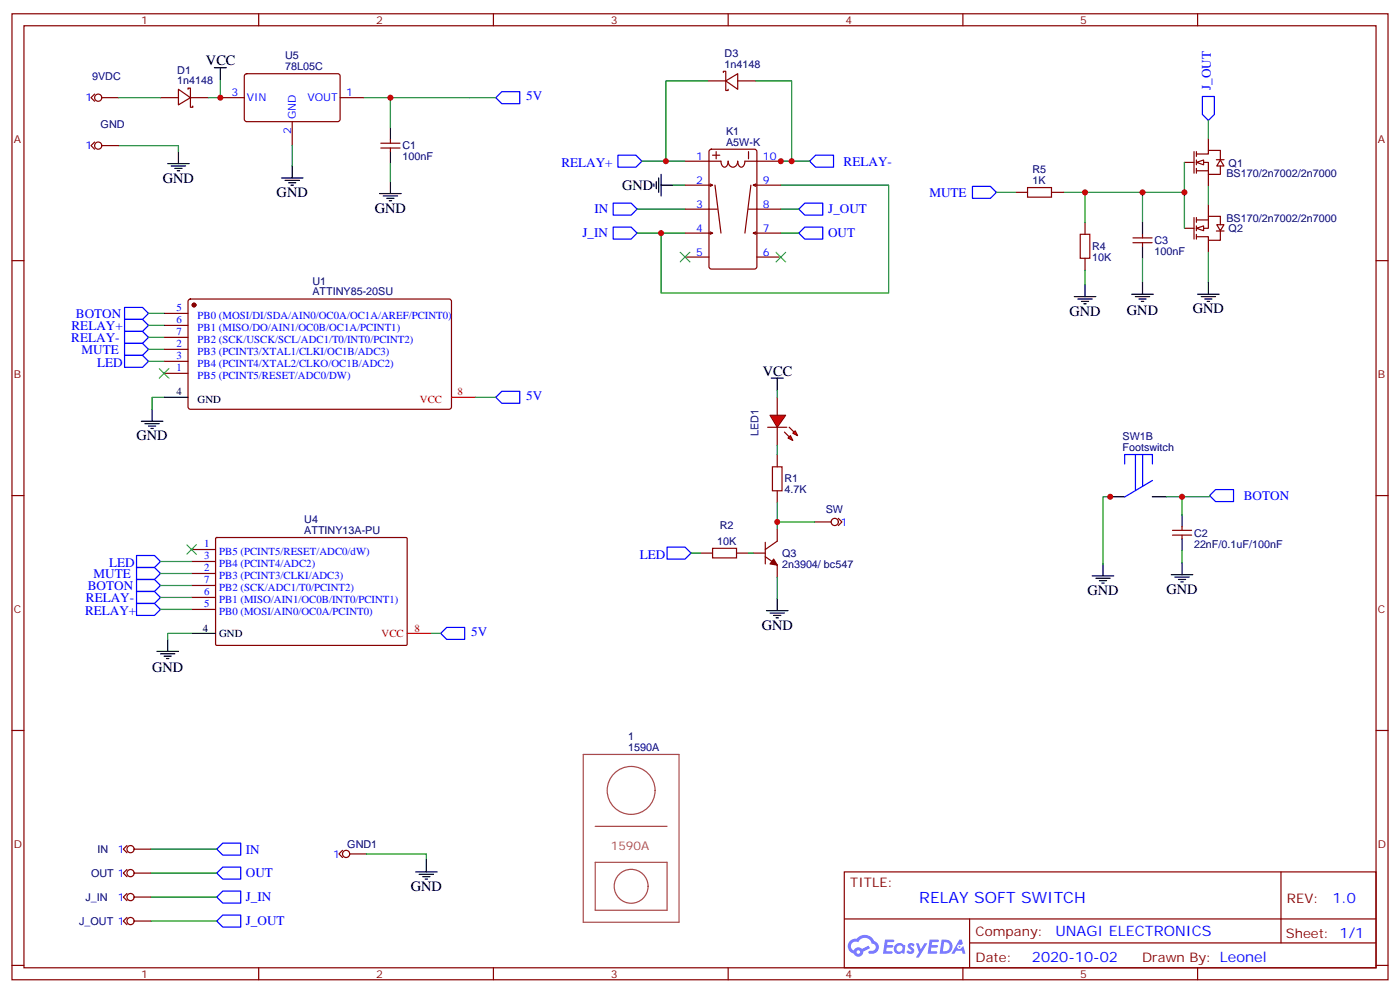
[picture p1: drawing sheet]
<svg xmlns="http://www.w3.org/2000/svg" width="412mm" height="292mm" viewBox="0 0 412 292" stroke-linecap="round" stroke-linejoin="round" font-family="sans-serif">
<g fill="none" stroke="#870000" stroke-width=".35">
<path d="M3.5 4.1h405.4v284.3h-405.4zM7.1 7.6h398.2v277.3h-398.2zM76.2 4.1v3.5M145.3 4.1v3.5M214.5 4.1v3.5M283.6 4.1v3.5M352.8 4.1v3.5M3.5 76.7h3.6M405.3 76.7h3.6M3.5 145.9h3.6M405.3 145.9h3.6M3.5 215h3.6"/>
<path d="M405.3 215h3.6M248.7 256.6h156.6v28.3h-156.6zM377.3 256.7v20.8M248.7 270.5h156.5M285.6 277.5h119.6M285.6 270.5v14.1M3.5 284.2h3.6M76.2 284.9v3.5M145.3 284.9v3.5M214.5 284.9v3.5M283.6 284.9v3.5M352.8 284.9v3.5"/>
<path d="M405.3 284.2h3.6"/>
</g>
<g fill="#5487ff">
<path d="M267.7 277.8a1.22 1.22 0 0 1 1.7 .3l-.4 .6a.47 .47 0 0 0-.3-.4 .47 .47 0 0 0-.5 .1l.1 .3a1.14 1.14 0 0 1 .8 1.7 1.14 1.14 0 0 1-1.9 0l-.2-.2 .5-.5 .7 .4a.29 .29 0 0 0 .3-.2 .29 .29 0 0 0-.2-.4 1.04 1.04 0 0 1-.6-1.7z"/>
<path d="M260.7 276.6h2.4l.3 .2-.2 .5h-1.8l-.1 .9h1.5l.3 .3-.3 .4h-1.6l-.2 1.1 1.7 .1 .2 .3-.2 .3h-2.6z"/>
<path d="M273.8 276.6h2.4l.3 .2-.1 .5h-1.8l-.2 .9h1.6l.3 .3-.4 .4h-1.6l-.1 1.1 1.7 .1 .2 .3-.2 .3h-2.6z"/>
<path d="M282.6 276.6h.7l.3 1.2-.6 .3a.69 .69 0 0 0-1 .3 .69 .69 0 0 0 .4 1 .69 .69 0 0 0 .9-.6l.5-.3 .6 2.2h-.8l-.2-.9h-1.8l-.5 .9h-.8z"/>
<path d="M269.8 277.7h.8l.6 1.8 1.1-1.8h.9l-2.6 4.1h-.8l.9-1.5z"/>
<path d="M277.4 276.6l-.6 4.1h1.3a2.11 2.11 0 0 0 2.5-2.1 2.11 2.11 0 0 0-2.5-2zM278.1 277.3a1.39 1.39 0 0 1 1.7 1.4 1.39 1.39 0 0 1-1.8 1.3h-.3z"/>
<path d="M263.7 278.2a1.54 1.54 0 0 0-.1 2.1 1.54 1.54 0 0 0 2.2 .2l.6 .2 .3-2.3-.2-.2-.4-.1a1.49 1.49 0 0 0-2.4 .1zM264 279.2a.94 .94 0 0 1 1.8 0 .94 .94 0 0 1-1.8 0z"/>
<path d="M250.4 276.9a2.18 2.18 0 0 0 1.1 3.8 1.44 1.44 0 0 0 1.6 .9 1.44 1.44 0 0 0 1.2-1.5l2-1-.5-.7-1.9 .9a1.47 1.47 0 0 0-2.4 .5 1.39 1.39 0 0 1-.7-2 1.39 1.39 0 0 1 2-.4 2.12 2.12 0 0 1 2.2-1.3 2.12 2.12 0 0 1 1.9 1.6 1.14 1.14 0 0 1 1.1 1.5 1.14 1.14 0 0 1-1.7 .7 .43 .43 0 0 0-.5 .3 .43 .43 0 0 0 .4 .5 1.98 1.98 0 0 0 2.5-1.2 1.98 1.98 0 0 0-1.2-2.5 3.1 3.1 0 0 0-5.3-.7l-.9 .1zM252.3 280.2a.55 .55 0 0 1 1.1 0 .55 .55 0 0 1-1.1 0z"/>
<circle cx="282.6" cy="278.7" r=".26"/>
</g>
<circle cx="57.1" cy="89.8" r=".53" fill="#870000" stroke="#870000" stroke-width=".35"/>
<g fill="none" stroke="#870000" stroke-width=".35">
<path d="M348.9 47.8h2.8M351.7 44.6v6.4M352.4 47.8h3.6v3.5h3.5v-2.4M352.4 45.3h3.6v-1h3.5v2.8M352.4 44.6v1.4M352.4 47.1v1.4M352.4 49.6v1.4M352.4 50.3h3.6M356 40.7v3.6M356 51.3v3.6M358.3 47h2.3M359.5 47.1l1 1.8h-2.1z"/>
<path d="M48.3 99.3h7.1M48.3 95.8h7.1M48.3 92.3h7.1M55.6 88.2l.5-.2 76.5 .1 .4 .6-.1 31.3-.6 .5-76.5-.1-.4-.6v-31.1zM48.3 106.4h7.1M48.3 102.8h7.1M48.3 109.9h7.1"/>
</g>
<path d="M133 116.9h7.1" fill="none" stroke="#f00" stroke-width=".35"/>
<path d="M48.3 116.9h7.1" fill="none" stroke="#000" stroke-width=".35"/>
<path d="M352.4 47.8l2.1-.7v1.4z" fill="#fff" stroke="#870000" stroke-width=".35"/>
<path d="M348.9 67.2h2.8M351.7 64v6.4M352.4 64v1.4M352.4 66.5v1.4M352.4 69v1.4M352.4 64.7h3.6M356 60.1v3.6M356 70.7v3.6M358.3 68h2.3M358.4 66.1h2.1l-1 1.8zM359.5 66.1v-2.4h-3.5v3.5h-3.6M359.5 67.9v2.8h-3.5v-1h-3.6" fill="none" stroke="#870000" stroke-width=".35"/>
<path d="M352.4 67.2l2.1-.7v1.4z" fill="#fff" stroke="#870000" stroke-width=".35"/>
<g fill="none" stroke="#870000" stroke-width=".35">
<path d="M27.9 27.7l-1.1 1.1 1.1 1M30 28.8h4.9M47.3 28.8h5.3M52.6 26.3l3.5 2.5-3.5 2.1zM55.4 26.3v-.4h.7v5.7h.7v-.4M56.1 28.8h5.3M64.9 28.8h7.1M72.2 21.9l.5-.2 27.1 .1 .4 .6-.1 13-.6 .4-27.1-.1-.4-.6v-12.7zM86.1 35.8v7.1M100.2 28.8h7M208.5 23.8h5.3M213.1 21.3v-.3h.7v5.6h.7v-.3"/>
<path d="M213.8 23.8l3.5-2.1v4.6zM217.3 23.8h5.3M27.9 41.8l-1.1 1.1 1.1 1M30 42.9h4.9M112.2 42.2h5.6M112.2 43.6h5.6M115 41.1v1.1M115 43.6v1M201.8 47.4h10.6a1.28 1.28 0 0 0 1.4 1.7 1.92 1.92 0 0 0 .7-1.7 1.45 1.45 0 0 0 1.4 1.8 1.45 1.45 0 0 0 1.4-1.8 1.28 1.28 0 0 0 1.4 1.7 1.92 1.92 0 0 0 .7-1.7h10.6M201.8 54.5h8.1l-.7 .4M209.1 44.1l.4-.2h12.7l.7 .5 .1 34.1-.5 .6-13 .1-.6-.5-.1-34.1zM209.2 54.2l.7 .3"/>
<path d="M209.9 45.7h2.1M210.6 54.5l1.8 14.1M211 44.6v2.1M220.5 44.6v2.1M221.2 54.5l-1.8 14.1M221.9 54.5l.7 .4M222.6 54.2l-.7 .3h8.1M201.8 68.6h8.1l-.7 .4M201.8 61.6h9.5M201.8 75.7h7M209.2 68.3l.7 .3M220.5 61.6h9.5"/>
<path d="M221.9 68.6l.7 .4M222.6 68.3l-.7 .3h8.1M223 75.7h7M333.7 70h5.7M333.7 71.4h5.7M336.5 69v1M336.5 71.4v1.1M229 133.9v3.5M63.6 158.4l.3-.2 55.9 .1 .1 .3v31.2l-.3 .2-55.9-.1-.2-.3zM229 144.5v3.5M239.9 153.6h4.9M246.9 152.6l1.1 1-1.1 1.1"/>
<path d="M345.4 156.1h5.6M345.4 157.5h5.6M348.2 155v1.1M348.2 157.5v1.1M56.4 172.3h7.1M56.4 175.9h7.1M56.4 179.4h7.1M56.4 165.3h7.1M56.4 168.8h7.1M56.4 161.7h7.1M37.4 248.9l-1.1 1 1.1 1.1M37.4 255.9l-1.1 1.1 1.1 1.1"/>
<path d="M39.5 249.9h4.9M39.5 257h4.9M100.9 250.3l-1.1 1.1 1.1 1M103 251.4h4.9M37.4 263l-1.1 1.1 1.1 1M37.4 270.1l-1.1 1 1.1 1.1M39.5 264.1h4.9M39.5 271.1h4.9"/>
<circle cx="28.9" cy="28.8" r="1.06"/>
<circle cx="28.9" cy="42.9" r="1.06"/>
<circle cx="245.9" cy="153.6" r="1.06"/>
<circle cx="38.5" cy="257" r="1.06"/>
<circle cx="38.5" cy="249.9" r="1.06"/>
<circle cx="102" cy="251.4" r="1.06"/>
<circle cx="38.5" cy="271.1" r="1.06"/>
<circle cx="38.5" cy="264.1" r="1.06"/>
</g>
<path d="M227.5 137.4h2.9v7.1h-2.9z" fill="none" stroke="#a10000" stroke-width=".35"/>
<g fill="none" stroke="#000" stroke-width=".35">
<path d="M63.1 19.9h3.6M64.9 19.9v3.6M115 37.6v3.5M49.4 48.2h6.3M50.4 48.9h4.3M51.5 49.6h2.1M52.2 50.3h.7M52.6 44.6v3.6M82.9 52.4h6.4M84 53.1h4.2M85 53.8h2.1M85.7 54.5h.7"/>
<path d="M86.1 48.9v3.5M111.8 57h6.4M112.9 57.7h4.2M113.9 58.4h2.2M114.7 59.1h.7M115 44.6v3.6M115 53.4v3.6M192.6 54.2v.7M193.3 53.4v2.2M194 52.4v4.2M194.7 54.5h3.6M194.7 51.3v6.4"/>
<path d="M336.5 65.4v3.6M336.5 72.5v3.5M333.4 86.6h6.3M334.4 87.3h4.3M335.5 88h2.1M336.2 88.7h.7M336.5 83.1v3.5M352.8 86.6h6.3M353.8 87.3h4.3M354.9 88h2.1M355.6 88.7h.7M356 83.1v3.5"/>
<path d="M227.2 111.3h3.5M229 111.3v3.5M41.6 124h6.4M42.7 124.7h4.2M43.7 125.4h2.2M44.4 126.1h.8M44.8 120.5v3.5M327 146.2h4.2M339.4 146.2h4.2M348.2 151.5v3.5M348.2 158.6v3.5M321.7 169.5h6.4"/>
<path d="M322.8 170.2h4.2M323.8 170.9h2.2M324.6 171.6h.7M324.9 166v3.5M345 169.2h6.4M346.1 169.9h4.2M347.1 170.6h2.1M347.8 171.3h.7M348.2 165.6v3.6M46.2 191.7h6.4M47.3 192.4h4.2M48.3 193.1h2.1"/>
<path d="M49 193.9h.7M49.4 188.2v3.5M56.4 186.4h7.1M122.4 256.6h6.4M123.5 257.4h4.2M124.5 258.1h2.1M125.2 258.8h.7M125.6 253.1v3.5"/>
</g>
<g fill="none" stroke="#008700" stroke-width=".35">
<path d="M34.9 28.8h12.4M64.9 23.5v5.3h-3.5M356 35.5v5.2M34.9 42.9h17.7v1.7M115 48.2v5.2M198.3 54.5h3.5M229.7 47.4h8.8M230 54.5h31.8v31.8h-67.1v-17.7M319.6 56.6h16.9v8.8M187.7 61.6h14.1M187.7 68.6h14.1M230 61.6h5.3"/>
<path d="M230 68.6h5.3M336.5 76v7.1M43.7 92.3h4.6M43.7 95.8h4.6M43.7 102.8h4.6M48.3 116.9h-3.5v3.6M327.7 146.2h-2.8v19.8M343.6 146.2h4.6v5.3M356.3 145.9v.3h-8.1M47.3 172.3h9.1M47.3 168.8h9.1M47.3 175.9h9.1"/>
<path d="M348.2 162.1v3.5M56.4 186.4h-7v1.8M127 186.4h2.8M44.4 249.9h19.5M44.4 257h19.5M107.9 251.4h17.7v1.7M44.4 264.1h19.5M44.4 271.1h19.5"/>
</g>
<g fill="none" stroke="#00f" stroke-width=".35">
<path d="M147.8 27h5.3v3.5h-5.3l-1.8-1.7zM354.2 28.4h3.5v5.3l-1.7 1.8-1.8-1.8zM180.6 59.8h5.3l1.8 1.8-1.8 1.7h-5.3zM182 45.7h5.3l1.8 1.7-1.8 1.8h-5.3zM238.5 47.4l1.7-1.7h5.3v3.5h-5.3zM286.5 54.9h5.2l1.8 1.7-1.8 1.8h-5.2zM180.6 66.9h5.3l1.8 1.7-1.8 1.8h-5.3zM235.3 61.6l1.8-1.8h5.3v3.5h-5.3zM235.3 68.6l1.8-1.7h5.3v3.5h-5.3zM36.7 90.5h5.3l1.7 1.8-1.7 1.7h-5.3zM36.7 94h5.3l1.7 1.8-1.7 1.7h-5.3zM36.7 101.1h5.3l1.7 1.7-1.7 1.8h-5.3z"/>
<path d="M146 116.9l1.8-1.7h5.3v3.5h-5.3zM331.3 136.6v-2.8h8.2v2.8M334.5 133.9v10.4M336.6 133.9v9.2M339.5 141.4l-8.2 4.9M358.1 144.1h5.3v3.5h-5.3l-1.8-1.7zM40.2 167h5.3l1.8 1.8-1.8 1.8h-5.3zM40.2 174.1h5.3l1.8 1.8-1.8 1.7h-5.3zM40.2 170.6h5.3l1.8 1.7-1.8 1.8h-5.3zM131.6 184.7h5.3v3.5h-5.3l-1.8-1.8zM63.9 249.9l1.7-1.7h5.3v3.5h-5.3zM63.9 257l1.7-1.8h5.3v3.6h-5.3z"/>
<path d="M63.9 264.1l1.7-1.8h5.3v3.5h-5.3zM63.9 271.1l1.7-1.8h5.3v3.6h-5.3z"/>
</g>
<path d="M200.4 74.3l2.8 2.8M203.2 74.3l-2.8 2.8M228.6 74.3l2.8 2.8M231.4 74.3l-2.8 2.8M46.9 108.5l2.8 2.8M49.7 108.5l-2.8 2.8M55 160.3l2.9 2.9M57.9 160.3l-2.9 2.9" fill="none" stroke="#3c3" stroke-width=".35"/>
<path d="M119.9 186.4h7.1" fill="none" stroke="#f00" stroke-width=".35"/>
<g fill="none" stroke="#a64a4a" stroke-width=".35">
<path d="M171.8 222.1h28.2v49.4h-28.2zM175.3 243.2h21.2M175.3 253.8h21.2v14.1h-21.2z"/>
<circle cx="185.9" cy="232.7" r="7.1"/>
<circle cx="185.9" cy="260.9" r="5"/>
</g>
<g fill="#f00" stroke="#870000" stroke-width=".35">
<path d="M226.8 122.2h4.6l-2.4 3.6z"/>
<path d="M226.1 125.8h5.7z"/>
</g>
<g fill="#870000" stroke="#870000" stroke-width=".35">
<path d="M232.5 125.8l1.4 1.4z"/>
<path d="M231.1 127.2l1.4 1.4z"/>
</g>
<g fill="#f00" stroke="#870000" stroke-width=".35">
<path d="M233.5 127.5l.7-.7 .7 1.4z"/>
<path d="M232.1 128.9l.7-.7 .7 1.4z"/>
</g>
<path d="M299.2 56.6h3.5M309.7 56.6h3.6M319.6 65.4v3.6M319.6 76v3.6M229 116.9v5.3M229 125.8v5.3M225.4 159.6v6.4M229 155.8v3.5l-3.6 2.4M206.4 162.8h3.5M217 162.8h3.5M221.9 162.8h3.5M225.4 163.9l3.6 2.4v3.6" fill="none" stroke="#870000" stroke-width=".35"/>
<g fill="none" stroke="#008700" stroke-width=".35">
<path d="M107.2 28.8h7.8v8.8M115 28.8h31M208.5 23.8h-12.4v23.6M222.6 23.8h10.6v23.6M86.1 42.9v6M189.1 47.4h12.7M293.5 56.6h5.7M313.3 56.6h6.3v8.8M336.5 56.6h12.4M348.9 47.8v19.4M356 54.9v5.2M319.6 79.6v4.2"/>
<path d="M356 74.3v8.8M43.7 99.3h4.6M43.7 106.4h4.6M140.1 116.9h5.9M229 114.8v2.1M229 131.1v2.8M229 148v7.8M229 153.6h10.9M47.3 165.3h9.1M47.3 179.4h9.1M203.6 162.8h2.8M220.5 162.8h1.4"/>
<path d="M229 169.9v6.3"/>
</g>
<path d="M36.7 97.5h5.3l1.7 1.8-1.7 1.8h-5.3zM36.7 104.6h5.3l1.7 1.8-1.7 1.7h-5.3zM40.2 163.5h5.3l1.8 1.8-1.8 1.7h-5.3zM40.2 177.6h5.3l1.8 1.8-1.8 1.8h-5.3zM196.5 161h5.3l1.8 1.8-1.8 1.8h-5.3z" fill="none" stroke="#00f" stroke-width=".35"/>
<path d="M227.9 164.6l1.1 1.7-2.2-.3z" fill="#870000" stroke="#870000" stroke-width=".35"/>
<path d="M316.4 87.3h6.4M317.5 88h4.2M318.6 88.7h2.1M319.3 89.4h.7M319.6 83.8v3.5M225.8 179.7h6.3M229 176.2v3.5M226.8 180.4h4.3M227.9 181.2h2.1M228.6 181.9h.7" fill="none" stroke="#000" stroke-width=".35"/>
<path d="M302.7 55.2h7v2.8h-7zM318.2 69h2.8v7h-2.8zM209.9 161.4h7.1v2.8h-7.1z" fill="none" stroke="#a10000" stroke-width=".35"/>
<g fill="#c00">
<circle cx="194.7" cy="68.6" r=".88"/>
<circle cx="230" cy="47.4" r=".88"/>
<circle cx="327" cy="146.2" r=".88"/>
<circle cx="348.2" cy="146.2" r=".88"/>
<circle cx="64.9" cy="28.8" r=".88"/>
<circle cx="233.2" cy="47.4" r=".88"/>
<circle cx="196.1" cy="47.4" r=".88"/>
<circle cx="229" cy="153.6" r=".88"/>
<circle cx="115" cy="28.8" r=".88"/>
<circle cx="319.6" cy="56.6" r=".88"/>
<circle cx="336.6" cy="56.6" r=".88"/>
<circle cx="348.9" cy="56.6" r=".88"/>
</g>
<text font-size="4.6" fill="#00f" x="270.8" y="265.7">RELAY SOFT SWITCH</text>
<g font-size="4.2">
<text x="60.7" y="19.2">VCC</text>
<text x="48" y="53.8">GND</text>
<text x="81.5" y="58">GND</text>
<text x="183.3" y="55.9">GND</text>
<text x="110.4" y="62.6">GND</text>
<text x="315" y="93">GND</text>
<text x="332" y="92.6">GND</text>
<text x="351.4" y="92.3">GND</text>
<text x="224.7" y="110.6">VCC</text>
<text x="40.2" y="129.6">GND</text>
<text x="320.3" y="175.2">GND</text>
<text x="343.6" y="174.8">GND</text>
<text x="224.4" y="185.4">GND</text>
<text x="44.8" y="197.7">GND</text>
<text x="121" y="262.3">GND</text>
</g>
<g font-size="4.2" fill="#00f">
<text x="392.5" y="265.9">1.0</text>
<text x="310.9" y="275.5">UNAGI ELECTRONICS</text>
<text x="304" y="283.3">2020-10-02</text>
</g>
<g font-size="3.9" fill="#00f">
<text x="155" y="29.4">5V</text>
<text x="356.6" y="26.5" transform="rotate(-90 356.6 26.5)">J_OUT</text>
<text x="165.4" y="49.1">RELAY+</text>
<text x="248.5" y="48.7">RELAY-</text>
<text x="273.8" y="57.9">MUTE</text>
<text x="175.1" y="62.8">IN</text>
<text x="244" y="62.8">J_OUT</text>
<text x="171.6" y="69.8">J_IN</text>
<text x="243.9" y="69.8">OUT</text>
<text x="22.4" y="93.5">BOTON</text>
<text x="21" y="100.6">RELAY-</text>
<text x="21.1" y="97">RELAY+</text>
<text x="24" y="104.1">MUTE</text>
<text x="28.6" y="108.1">LED</text>
<text x="155" y="117.6">5V</text>
<text x="366.4" y="147.1">BOTON</text>
<text x="32.2" y="167">LED</text>
<text x="188.4" y="164.6">LED</text>
<text x="25.9" y="173.6">BOTON</text>
<text x="27.5" y="170">MUTE</text>
<text x="25.3" y="177.1">RELAY-</text>
<text x="25.1" y="181.2">RELAY+</text>
<text x="138.8" y="187.1">5V</text>
<text x="72.4" y="251.2">IN</text>
<text x="72.4" y="258.3">OUT</text>
<text x="72.4" y="265.3">J_IN</text>
<text x="72.4" y="272.4">J_OUT</text>
</g>
<g font-size="3.9" fill="#800">
<text x="250.5" y="261.2">TITLE:</text>
<text x="379.1" y="265.9">REV:</text>
<text x="287.4" y="275.4">Company:</text>
<text x="378.7" y="276">Sheet: 1/1</text>
<text x="287.4" y="283.1">Date:</text>
<text x="336.4" y="283.2">Drawn By: Leonel</text>
</g>
<text font-size="3.5" fill="#a54b4b" x="179.9" y="250.3">1590A</text>
<g font-size="3.2" fill="#800">
<text x="41.6" y="7.1">1</text>
<text x="110.8" y="7.1">2</text>
<text x="179.9" y="7.1">3</text>
<text x="249.1" y="7.1">4</text>
<text x="318.2" y="7.1">5</text>
<text x="4.1" y="42.2">A</text>
<text x="405.9" y="42.2">A</text>
<text x="4.1" y="111.3">B</text>
<text x="405.9" y="111.3">B</text>
<text x="4.1" y="180.4">C</text>
<text x="405.9" y="180.4">C</text>
<text x="4.1" y="249.6">D</text>
<text x="405.9" y="249.6">D</text>
<text x="41.6" y="287.9">1</text>
<text x="110.8" y="287.9">2</text>
<text x="179.9" y="287.9">3</text>
<text x="249.1" y="287.9">4</text>
<text x="318.2" y="287.9">5</text>
</g>
<g font-size="3.2" fill="#000080">
<text x="84" y="17.5">U5</text>
<text x="213.4" y="16.8">D3</text>
<text x="27.1" y="23.7">9VDC</text>
<text x="52.2" y="21.7">D1</text>
<text x="84" y="20.6">78L05C</text>
<text x="213.4" y="19.9">1n4148</text>
<text x="52.2" y="24.6">1n4148</text>
<text x="29.6" y="37.6">GND</text>
<text x="213.9" y="39.7">K1</text>
<text x="118.5" y="47.1">100nF</text>
<text x="118.5" y="43.9">C1</text>
<text x="213.9" y="42.9">A5W-K</text>
<text x="304.1" y="51">R5</text>
<text x="361.3" y="52.2">BS170/2n7002/2n7000</text>
<text x="361.9" y="49.1">Q1</text>
<text x="304.1" y="54.2">1K</text>
<text x="361.3" y="65.2">BS170/2n7002/2n7000</text>
<text x="340.1" y="71.8">C3</text>
<text x="361.9" y="68.4">Q2</text>
<text x="321.7" y="76.8">10K</text>
<text x="321.7" y="73.6">R4</text>
<text x="340.1" y="75">100nF</text>
<text x="92" y="83.8">U1</text>
<text x="92" y="87">ATTINY85-20SU</text>
<text x="223.4" y="128.5" transform="rotate(-90 223.4 128.5)">LED1</text>
<text x="330.7" y="129.5">SW1B</text>
<text x="330.7" y="132.7">Footswitch</text>
<text x="231.1" y="142">R1</text>
<text x="231.1" y="145.2">4.7K</text>
<text x="89.6" y="154">U4</text>
<text x="212" y="155.8">R2</text>
<text x="243.2" y="150.9">SW</text>
<text x="89.6" y="157.2">ATTINY13A-PU</text>
<text x="211.3" y="160.3">10K</text>
<text x="351.7" y="161.2">22nF/0.1uF/100nF</text>
<text x="351.7" y="157.9">C2</text>
<text x="230.4" y="167.2">2n3904/ bc547</text>
<text x="230.4" y="164">Q3</text>
<text x="185" y="221">1590A</text>
<text x="185" y="217.8">1</text>
<text x="28.7" y="251.1">IN</text>
<text x="102.3" y="249.6">GND1</text>
<text x="26.8" y="258.2">OUT 1</text>
<text x="25.2" y="265.2">J_IN</text>
<text x="23.3" y="272.3">J_OUT 1</text>
</g>
<g font-size="3.2" fill="#00f">
<text x="25.1" y="29.8">1</text>
<text x="68.2" y="28.4">3</text>
<text x="72.7" y="29.8">VIN</text>
<text x="90.5" y="29.8">VOUT</text>
<text x="102" y="28.4">1</text>
<text x="87.1" y="35.1" transform="rotate(-90 87.1 35.1)">GND</text>
<text x="85.7" y="39.6" transform="rotate(-90 85.7 39.6)">2</text>
<text x="25.1" y="43.9">1</text>
<text x="205.1" y="47.1">1</text>
<text x="224.7" y="47.1">10</text>
<text x="205.1" y="54.2">2</text>
<text x="224.7" y="54.2">9</text>
<text x="205.1" y="61.2">3</text>
<text x="224.7" y="61.2">8</text>
<text x="205.1" y="68.3">4</text>
<text x="224.7" y="68.3">7</text>
<text x="205.1" y="75.3">5</text>
<text x="224.7" y="75.3">6</text>
<text x="52" y="95.1">6</text>
<text x="52" y="91.5">5</text>
<text x="58.2" y="93.8">PB0 (MOSI/DI/SDA/AIN0/OC0A/OC1A/AREF/PCINT0)</text>
<text x="52" y="98.6">7</text>
<text x="58.2" y="100.9">PB2 (SCK/USCK/SCL/ADC1/T0/INT0/PCINT2)</text>
<text x="58.2" y="97.4">PB1 (MISO/DO/AIN1/OC0B/OC1A/PCINT1)</text>
<text x="52" y="105.7">3</text>
<text x="52" y="102.1">2</text>
<text x="58.2" y="107.9">PB4 (PCINT4/XTAL2/CLKO/OC1B/ADC2)</text>
<text x="58.2" y="104.4">PB3 (PCINT3/XTAL1/CLKI/OC1B/ADC3)</text>
<text x="52" y="109.2">1</text>
<text x="58.2" y="111.5">PB5 (PCINT5/RESET/ADC0/DW)</text>
<text x="247.6" y="154.7">1</text>
<text x="60.1" y="161">1</text>
<text x="60.1" y="164.6">3</text>
<text x="64.6" y="166.9">PB4 (PCINT4/ADC2)</text>
<text x="64.6" y="163.3">PB5 (PCINT5/RESET/ADC0/dW)</text>
<text x="60.1" y="171.6">7</text>
<text x="60.1" y="168.1">2</text>
<text x="64.6" y="173.9">PB2 (SCK/ADC1/T0/PCINT2)</text>
<text x="64.6" y="170.4">PB3 (PCINT3/CLKI/ADC3)</text>
<text x="60.1" y="175.2">6</text>
<text x="60.1" y="178.7">5</text>
<text x="64.6" y="177.4">PB1 (MISO/AIN1/OC0B/INT0/PCINT1)</text>
<text x="64.6" y="181">PB0 (MOSI/AIN0/OC0A/PCINT0)</text>
<text x="34.7" y="251">1</text>
<text x="98.2" y="252.4">1</text>
<text x="34.7" y="265.1">1</text>
</g>
<g font-size="3.2">
<text x="52" y="116.2">4</text>
<text x="58.2" y="118.5">GND</text>
<text x="59.8" y="186.1">4</text>
<text x="64.6" y="187.5">GND</text>
</g>
<g font-size="3.2" fill="#f00">
<text x="123.7" y="118.5">VCC</text>
<text x="134.8" y="116.2">8</text>
<text x="112.4" y="187.5">VCC</text>
<text x="122.1" y="186.1">8</text>
</g>
</svg>
